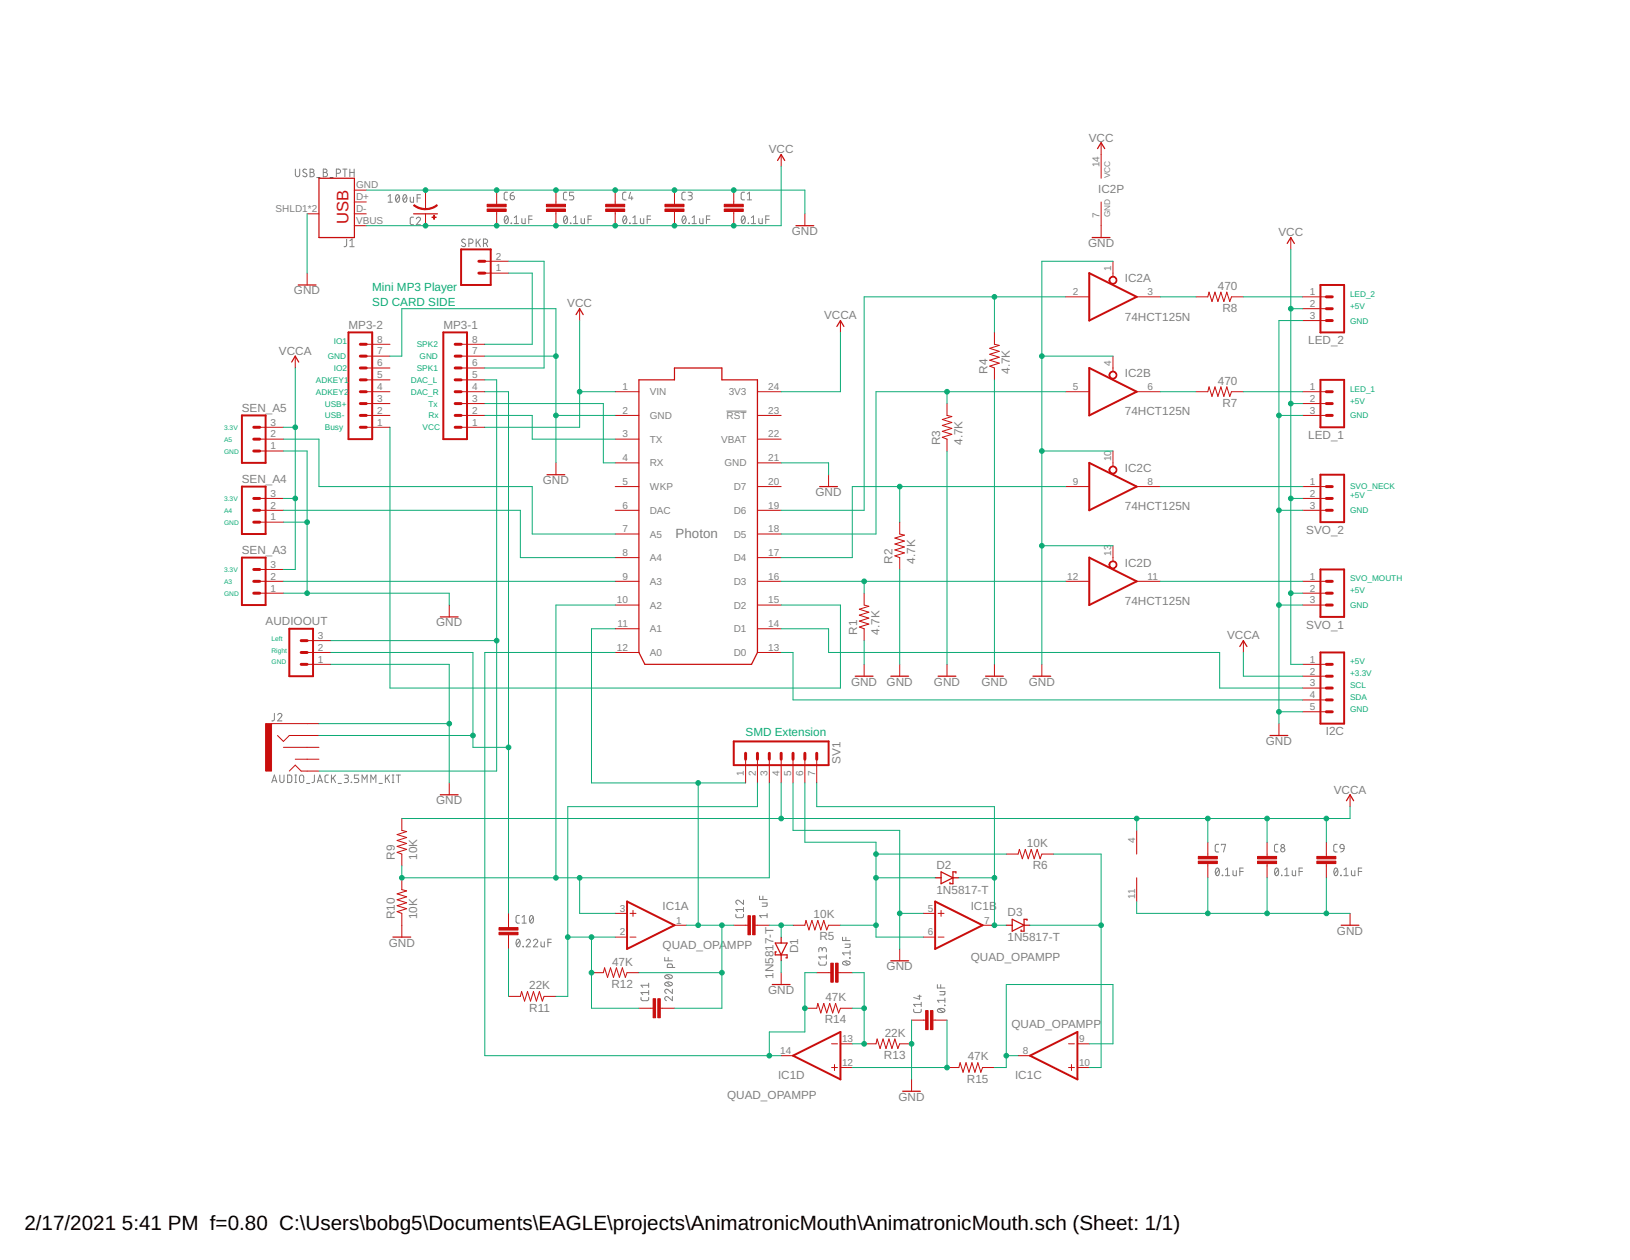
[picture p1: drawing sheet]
<svg xmlns="http://www.w3.org/2000/svg" width="279mm" height="216mm" viewBox="0 0 279 216" stroke-linecap="round" stroke-linejoin="round" font-family="sans-serif">
<g fill="none" stroke="#808080" stroke-width=".17">
<path d="M50.6 29v.9a.37 .37 0 0 0 .4 .4 .37 .37 0 0 0 .4-.4v-.9M52.5 29.1a.33 .33 0 0 0-.5-.1 .33 .33 0 0 0 .1 .5l.4 .2a.33 .33 0 0 1 0 .5 .33 .33 0 0 1-.5 0l-.1-.1M53.1 29l.6 .1 .1 .2-.3 .2a.37 .37 0 0 1 .4 .4 .37 .37 0 0 1-.4 .4h-.4zM53.1 29.5h.4M54.3 30.4h.6M55.4 29l.6 .1v.2l-.2 .2a.37 .37 0 0 1 .3 .4 .37 .37 0 0 1-.3 .4h-.4zM55.4 29.5h.4M56.5 30.4h.6M57.7 29.7h.3a.36 .36 0 0 0 .4-.4 .36 .36 0 0 0-.4-.3h-.3v1.3M58.8 29h.7M59.1 29v1.3M60 29.5h.7"/>
<path d="M60 29v1.3M60.7 29v1.3M66.5 33.6l.4-.2v1.2M66.5 34.6h.7M67.9 33.4h.3a.76 .76 0 0 1 0 1.2 .81 .81 0 0 1-.3-1.2zM68.4 33.6l-.5 .8M69.2 33.4h.2a.76 .76 0 0 1 0 1.2 .81 .81 0 0 1-.2-1.2zM69.7 33.6l-.6 .8M70.3 33.8v.7l.2 .1h.4v-.8M70.9 37.2h-.4l-.2 .3v.8l.2 .2h.4M71.4 37.5a.36 .36 0 0 1 .5-.3 .36 .36 0 0 1 .1 .6l-.6 .7h.7M71.5 33.9h.6"/>
<path d="M72.1 33.4h-.6v1.2M86.6 37.1l.2-.1a.78 .78 0 0 1 0 1.3 .84 .84 0 0 1-.2-1.2zM87 32.9l-.4 .1-.2 .2v.9l.2 .1h.4M87.1 37.3l-.6 .7M87.5 33.5h.4a.36 .36 0 0 1 .3 .4 .36 .36 0 0 1-.4 .3 .36 .36 0 0 1-.3-.3zM87.6 38.2l.1 .1zM88 32.9l-.4 .3-.1 .3M88.2 38.3h.7M88.2 37.3l.3-.3v1.3M89.5 37.4v.8l.2 .1h.3v-.9M90.6 37.6h.6M91.2 37h-.6v1.3"/>
<path d="M96.7 37.1l.2-.1a.78 .78 0 0 1 0 1.3 .84 .84 0 0 1-.2-1.2zM97.2 32.9l-.4 .1-.2 .2v.9l.2 .1h.4M97.2 37.3l-.6 .7M97.8 38.2l.1 .1zM98.3 38.3h.7M98.3 37.3l.4-.3v1.3M98.3 32.9h-.7v.6h.4a.36 .36 0 0 1 .4 .4 .36 .36 0 0 1-.4 .3h-.4M99.6 37.4v.8l.2 .1h.4v-.9M100.8 37.6h.6M101.4 37h-.6v1.3M106.9 37.1l.1-.1a.64 .64 0 0 1 .5 .5 .64 .64 0 0 1-.2 .6l-.1 .2a.64 .64 0 0 1-.5-.4 .64 .64 0 0 1 .1-.7zM107.3 32.9l-.4 .1-.2 .2 .1 1h.5"/>
<path d="M107.4 37.3l-.6 .7M107.9 38.2l.1 .1zM108.1 32.9l-.3 1.1h.7M108.3 33.7v.5M108.5 38.3h.7M108.5 37.3l.3-.3v1.3M109.8 37.4v.8l.2 .1h.3v-.9M110.9 37.6h.6M111.5 37h-.6v1.3M117.1 37.1v-.1a.64 .64 0 0 1 .6 .5 .64 .64 0 0 1-.2 .6l-.1 .2a.64 .64 0 0 1-.6-.4 .64 .64 0 0 1 .2-.7zM117.5 32.9l-.5 .1-.1 .2v.9l.2 .1h.4M117.5 37.3l-.5 .7"/>
<path d="M117.9 32.9h.5l.3 .3-.1 .2-.5 .1M118.1 38.2l.1 .1zM118.3 33.5a.36 .36 0 0 1 .4 .4 .36 .36 0 0 1-.4 .3h-.4M118.6 38.3h.8M118.6 37.3l.4-.3v1.3M119.9 37.4l.1 .8 .1 .1h.4v-.9M121.1 37.6h.6M121.7 37h-.6v1.3M127.2 37.1l.2-.1a.78 .78 0 0 1 0 1.3 .87 .87 0 0 1-.2-1.2zM127.6 32.9l-.4 .1-.2 .2 .1 .9 .1 .1h.4M127.7 37.3l-.6 .7M128.1 34.2h.7"/>
<path d="M128.1 33.2l.4-.3v1.3M128.2 38.2l.1 .1zM128.8 38.3h.7M128.8 37.3l.4-.3v1.3M130.1 37.4v.7l.2 .2h.4v-.9M131.3 37.6h.5M131.8 37h-.5v1.3M59.4 41v1.1l-.4 .2M60 42.3h.7M60 41.3l.3-.3v1.3M79.8 41.1l-.4-.1h-.2l-.1 .3 .2 .2 .4 .2a.35 .35 0 0 1-.1 .6 .35 .35 0 0 1-.5-.2M80.4 41.7h.3a.37 .37 0 0 0 .4-.4 .37 .37 0 0 0-.4-.3h-.3v1.3"/>
<path d="M81.6 41v1.3M81.9 41.5l.4 .8M82.3 41l-.7 .8M82.9 41.7h.3a.37 .37 0 0 0 .4-.4 .37 .37 0 0 0-.4-.3h-.3v1.3M83.3 41.7l.3 .6M124.5 70.4h3.5M46.6 134.1l.4-1.3 .5 1.3M46.7 133.8h.6M47 122.2v1.2l-.4 .1M47.6 122.5a.35 .35 0 0 1 .5-.2 .35 .35 0 0 1 .1 .5l-.6 .7h.7M48 132.8v.9a.36 .36 0 0 0 .3 .4 .36 .36 0 0 0 .4-.4v-.9M49.3 132.8h.5l.2 .2v.9l-.2 .2h-.5z"/>
<path d="M50.5 132.8h.3M50.5 134.1h.3M50.7 132.8v1.3M51.4 132.9l.3-.1 .3 .1 .1 .8a.37 .37 0 0 1-.4 .4 .37 .37 0 0 1-.4-.4zM52.5 134.2h.6M53.9 132.8v1.1l-.4 .2M54.4 134.1l.4-1.3 .5 1.3M54.5 133.8h.7M56.3 132.8h-.4l-.2 .3v.8l.2 .2h.4M56.8 132.8v1.3M57.1 133.3l.4 .8M57.5 132.8l-.7 .8"/>
<path d="M58 134.2h.5M59 132.8h.6l.1 .2-.1 .3-.4 .1M59.4 133.4a.36 .36 0 0 1 .3 .3 .36 .36 0 0 1-.3 .4h-.4M60.2 134l.1 .1zM61.5 132.8h-.8v.6h.5a.37 .37 0 0 1 .3 .3 .37 .37 0 0 1-.3 .4h-.5M62.1 134.1v-1.3l.4 .7 .4-.7v1.3M63.6 134.1v-1.3l.4 .7 .4-.7v1.3M65 134.2h.5M66.1 132.8v1.3M66.4 133.3l.4 .8M66.8 132.8l-.7 .8M67.2 132.8h.3"/>
<path d="M67.2 134.1h.3M67.4 132.8v1.3M67.9 132.8h.7M68.3 132.8v1.3M89 156.9h-.4l-.1 .3v.8l.1 .2h.4M89.5 158.2h.7M89.5 157.2l.4-.3v1.3M90.9 157l.2-.1a.78 .78 0 0 1 0 1.3 .82 .82 0 0 1-.2-1.2zM91.4 157.2l-.6 .7M126.1 156.7l.1 .4 .2 .1h.9l.1-.2v-.3M127.4 154.2v.8l-.7-.7a.36 .36 0 0 0-.6 .2 .36 .36 0 0 0 .3 .5M127.4 155.5v.7"/>
<path d="M127.4 155.9h-1.3l.3 .3M130.2 153.5v.6h1.3M130.6 154.7h.9l-.1 .6h-.8M130.8 153.5v.6M131.5 156.9h-1.3l.3 .3M131.5 156.5v.7M208.5 148.8h.1a.64 .64 0 0 1 .5 .4 .64 .64 0 0 1-.2 .7l-.1 .1a.64 .64 0 0 1-.5-.4 .64 .64 0 0 1 .1-.7zM208.9 144.7h-.5l-.1 .3v.8l.2 .2h.4M209 149l-.6 .8M209.4 144.8v-.1h.7l-.4 1.3M209.5 150l.1 .1zM210.1 150.1h.7"/>
<path d="M210.1 149l.3-.3v1.4M211.3 149.2l.1 .7 .2 .2h.3v-.9M212.5 149.3h.6M213.1 148.7h-.6v1.4M218.6 148.8l.2-.1a.78 .78 0 0 1 0 1.4 .87 .87 0 0 1-.2-1.3zM219.1 144.7h-.5l-.1 .3v.8l.2 .2h.4M219.1 149l-.6 .8M219.7 150v.1zM220.2 150.1h.7M220.2 149l.4-.3v1.4M221.5 149.2v.7l.2 .2h.4v-.9M222.7 149.3h.6"/>
<path d="M223.3 148.7h-.6v1.4M228.8 148.8l.2-.1a.78 .78 0 0 1 0 1.4 .87 .87 0 0 1-.2-1.3zM229.2 144.7h-.4l-.2 .3v.8l.2 .2h.4M229.3 149l-.6 .8M229.8 144.8l.2-.1 .3 .1 .1 .6-.6-.1-.1-.3zM229.8 150l.1 .1zM230.4 150.1h.7M230.4 149l.3-.3v1.4M230.4 145.4l-.3 .5-.3 .1M231.6 149.2v.6l.3 .3h.3v-.9M232.8 149.3h.6M233.4 148.7h-.6v1.4"/>
<path d="M88.6 161l.2-.1a.78 .78 0 0 1 0 1.3 .84 .84 0 0 1-.2-1.2zM89.1 161.2l-.6 .7M89.6 162.2h.1zM90.2 161.2a.36 .36 0 0 1 .5-.3 .36 .36 0 0 1 .1 .6l-.6 .7h.7M91.4 161.2a.36 .36 0 0 1 .5-.3 .36 .36 0 0 1 .2 .6l-.7 .7h.8M92.7 161.4l.1 .7 .1 .1h.4v-.8M93.9 161.5h.6M94.5 160.9h-.6v1.3M109.9 170.9v.4l.3 .2 .8-.1 .2-.1v-.4M111.2 168.5v.7M111.2 169.7v.7M111.2 170.1h-1.3l.3 .3"/>
<path d="M111.2 168.8h-1.3l.3 .4M113.9 164.1v.5h1.4M114 168.4a.82 .82 0 0 1 1.3 .2 .78 .78 0 0 1-1.4 0zM114 167.2a.82 .82 0 0 1 1.3 .2 .78 .78 0 0 1-1.4 0zM114.2 168.3l.8 .6M114.2 167.1l.8 .6M114.5 164.1v.5M115.3 170.8v.7l-.8-.6a.36 .36 0 0 0-.5 .1 .36 .36 0 0 0 .2 .5M115.3 169.5v.7l-.8-.6a.36 .36 0 0 0-.5 .1 .36 .36 0 0 0 .2 .5M115.3 165.8l-.2-.6h-.5l-.2 .1v.5h1.3M140.4 164.8v.4l.3 .2h.8l.1-.2v-.4M140.9 162.7a.36 .36 0 0 1 .4-.3 .36 .36 0 0 1 .3 .3v.4"/>
<path d="M140.9 162.9v-.4l-.3-.1-.2 .1v.6M141.6 163.6v.7M141.6 164h-1.2l.3 .3M144.4 160.6v.6h1.3M144.5 164.8a.83 .83 0 0 1 1.2 .2 .76 .76 0 0 1-1.3 0zM144.7 164.7l.7 .6M144.8 161.8h.9l-.1 .5h-.8M145 160.6v.6M145.6 164.1l.1 .1zM145.7 162.9v.7M145.7 163.3h-1.3l.3 .3M156.6 172.9l.1 .5 .2 .1h.8l.2-.2v-.4"/>
<path d="M157.3 170.7h.6M157.6 170.5v.7l-1-.3M157.9 171.7v.8M157.9 172.1h-1.3l.3 .4M160.7 168.7v.6h1.3M160.8 173a.71 .71 0 0 1 1.1 .2 .7 .7 0 0 1-.6 .3 .7 .7 0 0 1-.6-.5zM161 172.9l.7 .5M161.1 169.9h.9l-.1 .6h-.8M161.2 168.7v.6M161.9 172.2l.1 .1zM162 171v.8M162 171.4h-1.3l.3 .4"/>
<circle cx="219.9" cy="145" r=".29"/>
<circle cx="219.9" cy="145.6" r=".36"/>
</g>
<g fill="none" stroke="#c90d0c" stroke-width=".21">
<path d="M54.7 30.5h6v10.2h-6zM70.9 36.6h4.1M133.3 27.5l.6-1 .6 1M136.4 38.7h3.1M188.1 25.5l.6-1.1 .7 1.1M51.1 48.8h3.1M98.7 53.9l.7-1 .6 1M143.4 55.9l.7-1 .6 1M187.2 40.7h3.1M220.6 41.7l.7-1 .6 1M50 62l.6-1 .6 1M109.5 65.1h6.1v-2h8.1v2h6.1v46.7l-1 2h-18.3l-1-2z"/>
<path d="M93.8 81.3h3M140.5 83.4h3.1M75.5 105.7h3M146.6 115.9h3M152.7 115.9h3M160.8 115.9h3.1M168.9 115.9h3.1M177.1 115.9h3M212.5 110.8l.6-1 .6 1M75.5 136.2h3M217.7 126h3M230.8 137.2l.6-1 .6 1"/>
<path d="M160.3 150.4h1M161.3 149.4l2 1-2 1zM163.3 150.4h1.1M163.9 149.6v-.2h-.6v2h-.5v-.2M172.5 158.5h1M173.5 157.5l2 1-2 1.1zM175.5 158.5h1.1M176 157.7v-.2h-.5v2.1h-.5v-.3M229.9 158.5h3M67.4 160.6h3M132.4 168.7h3M132.9 161.6h2l-1 2z"/>
<path d="M133.1 163.1h-.2v.5h2v.5h-.2M133.9 160.6v1M133.9 163.6v1M152.7 164.6h3M154.7 187h3.1"/>
</g>
<g fill="none" stroke="#c90d0c" stroke-width=".17">
<path d="M52.6 36.6h2.1M60.7 34.6h2.1M60.7 36.6h2.1M60.7 38.7h2.1M60.7 32.6h2.1M72.9 32.6v3.2M72.9 36.6v2.1M85.1 32.6v2.4M85.1 36.2v2.5M95.3 32.6v2.4M95.3 36.2v2.5M105.5 32.6v2.4"/>
<path d="M105.5 36.2v2.5M115.6 32.6v2.4M115.6 36.2v2.5M125.8 32.6v2.4M125.8 36.2v2.5M133.9 26.5v2M138 36.6v2.1M188.7 24.4v6.1M188.7 34.6v6.1M52.6 46.8v2M62.8 59h4M79 59h4.1"/>
<path d="M83.1 46.8h4.1M83.1 44.8h4.1M99.4 52.9v2M144.1 54.9v2.1M170.5 57v2l.8 .2-1.6 .5 1.6 .5-1.6 .5 1.6 .5-1.6 .5 1.6 .5-1.6 .5 .8 .4v2M182.6 50.9h4.1M190.8 44.8v2.6M194.8 50.9h4.1M205 50.9h2l.2-.8 .6 1.6 .5-1.6 .5 1.6 .5-1.6 .5 1.6 .5-1.6 .5 1.6 .3-.8h2M221.3 40.7v2M223.3 50.9h4.1M223.3 52.9h4.1"/>
<path d="M223.3 54.9h4.1M44.5 75.2h4.1M44.5 73.2h4.1M44.5 77.3h4.1M50.6 61v2.1M62.8 67.1h4M62.8 71.2h4M62.8 69.2h4M62.8 73.2h4M62.8 65.1h4M62.8 63.1h4M62.8 61h4"/>
<path d="M79 67.1h4.1M79 71.2h4.1M79 69.2h4.1M79 73.2h4.1M79 65.1h4.1M79 63.1h4.1M79 61h4.1M95.3 79.3v2M105.5 67.1h4M105.5 71.2h4M105.5 75.2h4M105.5 79.3h4"/>
<path d="M129.8 67.1h4.1M129.8 71.2h4.1M129.8 75.2h4.1M129.8 79.3h4.1M162.3 69.2v2l.9 .2-1.7 .5 1.7 .5-1.7 .5 1.7 .5-1.7 .5 1.7 .5-1.7 .5 .8 .3v2.1M182.6 67.1h4.1M190.8 61v2.7M190.8 77.3v2.6M194.8 67.1h4.1M205 67.1h2l.2-.8 .6 1.6 .5-1.6 .5 1.6 .5-1.6 .5 1.6 .5-1.6 .5 1.6 .3-.8h2M223.3 67.1h4.1M223.3 71.2h4.1"/>
<path d="M223.3 69.2h4.1M44.5 87.4h4.1M44.5 99.6h4.1M44.5 85.4h4.1M44.5 97.6h4.1M44.5 89.5h4.1M105.5 83.4h4M105.5 87.4h4M105.5 91.5h4M105.5 95.5h4M105.5 99.6h4M129.8 83.4h4.1"/>
<path d="M129.8 87.4h4.1M129.8 91.5h4.1M129.8 95.5h4.1M129.8 99.6h4.1M142 81.3v2.1M154.2 89.5v2l.8 .2-1.6 .5 1.6 .5-1.6 .5 1.6 .5-1.6 .5 1.6 .5-1.6 .5 .8 .3v2.1M182.6 83.4h4.1M182.6 99.6h4.1M190.8 93.5v2.7M194.8 83.4h4.1M194.8 99.6h4.1M223.3 83.4h4.1"/>
<path d="M223.3 87.4h4.1M223.3 99.6h4.1M223.3 85.4h4.1M44.5 101.6h4.1M52.6 111.8h4.1M52.6 113.8h4.1M52.6 109.8h4.1M77 103.7v2M105.5 103.7h4M105.5 107.7h4M105.5 111.8h4M129.8 103.7h4.1"/>
<path d="M129.8 107.7h4.1M129.8 111.8h4.1M148.1 101.6v2.1l.8 .2-1.6 .5 1.6 .5-1.6 .5 1.6 .5-1.6 .5 1.6 .5-1.6 .5 .8 .3v2.1M148.1 113.8v2.1M154.2 113.8v2.1M162.3 113.8v2.1M170.5 113.8v2.1M178.6 113.8v2.1M213.1 109.8v2M223.3 103.7h4.1M223.3 101.6h4.1M223.3 113.8h4.1"/>
<path d="M223.3 115.9h4.1M223.3 117.9h4.1M223.3 119.9h4.1M46.5 124h8.2M47.6 126l1 1 1-1h5.1M48.6 128.1h6.1M49.6 132.1l1-1 1 1h3.1M50.6 130.1h4.1M77 134.2v2M127.8 130.1v4.1M129.8 130.1v4.1M131.9 130.1v4.1"/>
<path d="M133.9 130.1v4.1M135.9 130.1v4.1M138 130.1v4.1M140 130.1v4.1M219.2 124v2M223.3 122h4.1M231.4 136.2v2M68.9 140.3v2l.8 .2-1.6 .5 1.6 .5-1.6 .5 1.6 .5-1.6 .5 1.6 .5-1.6 .5 .8 .3v2.1M68.9 150.4v2l.8 .3-1.6 .5 1.6 .5-1.6 .5 1.6 .5-1.6 .5 1.6 .5-1.6 .5 .8 .3v4.1M87.2 156.5v2.4M105.5 156.5h2M108 156.5h1"/>
<path d="M108.5 156v1M115.6 158.5h2M125.8 158.5h2.4M129.4 158.5h2.5M135.9 158.5h2.1l.2-.8 .5 1.6 .5-1.6 .5 1.6 .5-1.6 .5 1.6 .5-1.6 .5 1.6 .3-.8h2.1M158.3 156.5h2M160.8 156.5h1M161.3 156v1M168.4 158.5h2.1M172.5 146.3h2l.2-.8 .5 1.7 .5-1.7 .6 1.7 .5-1.7 .5 1.7 .5-1.7 .5 1.7 .3-.9h2M194.8 142.3v4M194.8 150.4v4.1"/>
<path d="M207 144.3v2.4M207 148v2.4M217.2 144.3v2.4M217.2 148v2.4M227.4 144.3v2.4M227.4 148v2.4M231.4 156.5v2M87.2 170.7h2l.2-.8 .5 1.6 .5-1.6 .5 1.6 .5-1.6 .5 1.6 .6-1.6 .5 1.6 .3-.8h2M87.2 160.2v2.4M101.4 166.7h2l.2-.9 .5 1.7 .5-1.7 .6 1.7 .5-1.7 .5 1.7 .5-1.7 .5 1.7 .3-.8h2M105.5 160.6h2M108 160.6h1"/>
<path d="M109.5 172.8h2.5M113.2 172.8h2.4M133.9 166.7v2M138 172.8h2l.2-.9 .5 1.7 .5-1.7 .5 1.7 .5-1.7 .5 1.7 .5-1.7 .5 1.7 .4-.8h2M140 166.7h2.4M142.5 178.9h1.1M143.6 166.7h2.5M144.1 178.9h2M148.1 178.9h2.1l.1-.9 .6 1.7 .5-1.7 .5 1.7 .5-1.7 .5 1.7 .5-1.7 .5 1.7 .3-.8h2.1M154.2 162.6v2M156.3 174.8h2.4M158.3 160.6h2"/>
<path d="M159.9 174.8h2.4M160.8 160.6h1M183.2 178.9h1M184.7 178.9h2M133.9 180.9h2M142.5 182.9h1.1M143 182.4v1M144.1 182.9h2M156.3 185v2M162.3 182.9h2.1l.2-.8 .5 1.6 .5-1.6 .5 1.6 .5-1.6 .5 1.6 .5-1.6 .5 1.6 .3-.8h2.1M174.5 180.9h2.1M183.2 182.9h1"/>
<path d="M183.7 182.4v1M184.7 182.9h2"/>
</g>
<g fill="none" stroke="#c90d0c" stroke-width=".34">
<path d="M59.7 57h4.1v18.2h-4.1zM76 57h4.1v18.2h-4.1zM79 42.7h5.1v6.1h-5.1zM186.7 46.8l8.1 4.1-8.1 4zM226.3 48.8h4.1v8.2h-4.1zM41.5 71.2h4v8.1h-4zM186.7 63.1l8.1 4-8.1 4.1zM186.7 79.3l8.1 4.1-8.1 4zM226.3 65.1h4.1v8.1h-4.1zM41.5 83.4h4v8.1h-4zM41.5 95.5h4v8.2h-4zM186.7 95.5l8.1 4.1-8.1 4.1z"/>
<path d="M226.3 97.6h4.1v8.1h-4.1zM226.3 81.3h4.1v8.2h-4.1zM49.6 107.7h4.1v8.2h-4.1zM226.3 111.8h4.1v12.2h-4.1zM125.8 127h16.2v4.1h-16.2zM107.5 154.5l8.1 4-8.1 4.1zM160.3 154.5l8.1 4-8.1 4.1zM135.9 180.9l8.2-4.1v8.2zM176.6 180.9l8.1-4.1v8.2z"/>
</g>
<g fill="none" stroke="#c90d0c" stroke-width=".51">
<path d="M61.8 59h1M78 59h1M82.1 44.8h1M82.1 46.8h1M227.4 54.9h1M227.4 52.9h1M227.4 50.9h1M43.5 73.2h1M43.5 75.2h1M43.5 77.3h1M61.8 71.2h1M61.8 69.2h1"/>
<path d="M61.8 67.1h1M61.8 73.2h1M61.8 65.1h1M61.8 61h1M61.8 63.1h1M78 71.2h1M78 69.2h1M78 67.1h1M78 73.2h1M78 65.1h1M78 61h1M78 63.1h1"/>
<path d="M227.4 71.2h1M227.4 69.2h1M227.4 67.1h1M43.5 99.6h1M43.5 87.4h1M43.5 85.4h1M43.5 97.6h1M43.5 89.5h1M227.4 99.6h1M227.4 87.4h1M227.4 85.4h1M227.4 83.4h1"/>
<path d="M43.5 101.6h1M51.6 109.8h1M51.6 111.8h1M51.6 113.8h1M227.4 103.7h1M227.4 101.6h1M227.4 113.8h1M227.4 117.9h1M227.4 115.9h1M227.4 119.9h1M127.8 129.1v1M129.8 129.1v1"/>
<path d="M131.9 129.1v1M133.9 129.1v1M135.9 129.1v1M138 129.1v1M140 129.1v1M227.4 122h1"/>
</g>
<g fill="#c90d0c" stroke="#c90d0c" stroke-width=".17">
<path d="M45.5 124h1v8.1h-1z"/>
<path d="M124.1 35.8h3.3v.4h-3.3z"/>
<path d="M124.1 35h3.3v.4h-3.3z"/>
<path d="M74 37.2l.8 .1z"/>
<path d="M74.4 36.9v.7z"/>
<path d="M114 35.8h3.2v.4h-3.2z"/>
<path d="M114 35h3.2v.4h-3.2z"/>
<path d="M103.8 35.8h3.3v.4h-3.3z"/>
<path d="M103.8 35h3.3v.4h-3.3z"/>
<path d="M93.7 35.8h3.2v.4h-3.2z"/>
<path d="M93.7 35h3.2v.4h-3.2z"/>
<path d="M83.5 35.8h3.3v.4h-3.3z"/>
<path d="M83.5 35h3.3v.4h-3.3z"/>
<path d="M205.4 147.6h3.3v.4h-3.3z"/>
<path d="M205.4 146.7h3.3v.5h-3.3z"/>
<path d="M215.6 147.6h3.2v.4h-3.2z"/>
<path d="M215.6 146.7h3.2v.5h-3.2z"/>
<path d="M225.7 147.6h3.3v.4h-3.3z"/>
<path d="M225.7 146.7h3.3v.5h-3.3z"/>
<path d="M85.5 159.7h3.3v.5h-3.3z"/>
<path d="M85.5 158.9h3.3v.5h-3.3z"/>
<path d="M112.8 171.1h.4v3.3h-.4z"/>
<path d="M112 171.1h.4v3.3h-.4z"/>
<path d="M129 156.9h.4v3.3h-.4z"/>
<path d="M128.2 156.9h.4v3.3h-.4z"/>
<path d="M143.2 165h.5v3.3h-.5z"/>
<path d="M142.4 165h.4v3.3h-.4z"/>
<path d="M159.5 173.2h.4v3.2h-.4z"/>
<path d="M158.7 173.2h.4v3.2h-.4z"/>
</g>
<g fill="#c90d0c" stroke="#c90d0c" stroke-width=".17">
<path d="M190.3 47.6a.67 .67 0 0 1 1 .1 .67 .67 0 0 1-.3 1 .67 .67 0 0 1-.9-.7h.1a.55 .55 0 0 1 .8-.5 .55 .55 0 0 1 .2 .9 .55 .55 0 0 1-.9-.2l-.1-.2h-.1z" fill-rule="evenodd"/>
<path d="M190.3 63.8a.67 .67 0 0 1 1 .1 .67 .67 0 0 1-.4 1 .67 .67 0 0 1-.8-.6h.1a.55 .55 0 0 1 .8-.6 .55 .55 0 0 1 .2 .9 .55 .55 0 0 1-.9-.1l-.1-.2h-.1z" fill-rule="evenodd"/>
<path d="M190.3 80.1a.67 .67 0 0 1 1 .1 .67 .67 0 0 1-.4 1 .67 .67 0 0 1-.8-.7h.1a.55 .55 0 0 1 .8-.5 .55 .55 0 0 1 .2 .9 .55 .55 0 0 1-.9-.2l-.1-.2h-.1z" fill-rule="evenodd"/>
<path d="M190.3 96.4a.67 .67 0 0 1 1 0 .67 .67 0 0 1-.4 1 .67 .67 0 0 1-.8-.6h.1a.55 .55 0 0 1 .8-.6 .55 .55 0 0 1 .2 .9 .55 .55 0 0 1-.9-.1l-.1-.2h-.1z" fill-rule="evenodd"/>
<path d="M71 35.1l.7 .4 1.2 .2v.2l-1.4-.3-.6-.4z" fill-rule="evenodd"/>
<path d="M72.9 35.7l1.2-.2 .8-.4 .1 .1-.6 .4-.8 .3h-.7z" fill-rule="evenodd"/>
</g>
<g fill="none" stroke="#0dab76" stroke-width=".17">
<path d="M52.6 36.6v10.2M62.8 32.6h75.2v4M133.9 28.5v10.2h-71.1M87.2 44.8h6.1v18.3h-10.2M87.2 46.8h4v12.2h-8.1M99.4 54.9v18.3h-16.3M144.1 57v10.1h-10.2M170.5 50.9v6.1M182.6 50.9h-34.5v36.5h-14.2M190.8 44.8h-12.2v69M198.9 50.9h6.1M213.1 50.9h10.2"/>
<path d="M221.3 52.9h2M221.3 42.7v71.1h2M223.3 54.9h-4.1v69.1M48.6 77.3h4v24.3M48.6 73.2h2M48.6 75.2h6.1v8.2h36.5v8.1h14.3M50.6 63.1v34.5h-2M66.8 61h2.1v-8.1h26.4v26.4M66.8 73.2v44.7h77.3v-14.2h-10.2M83.1 71.2h8.1v4h14.3M83.1 61h12.2M83.1 69.2h20.3v10.1h2.1"/>
<path d="M83.1 67.1h4.1v89.4M83.1 65.1h2v67h-30.4M95.3 71.2h10.2M99.4 67.1h6.1M133.9 79.3h8.1v2M162.3 67.1v2.1M162.3 77.3v36.5M170.5 65.1v48.7M178.6 61h12.2M178.6 77.3h12.2M182.6 67.1h-32.4v24.4h-16.3M198.9 67.1h6.1"/>
<path d="M213.1 67.1h10.2M219.2 71.2h4.1M221.3 69.2h2M48.6 87.4h40.6v8.1h16.3M48.6 89.5h4M48.6 85.4h2M48.6 99.6h56.9M133.9 99.6h48.7M148.1 99.6v2M154.2 83.4v6.1M154.2 97.6v16.2M178.6 93.5h12.2"/>
<path d="M182.6 83.4h-36.5v12.1h-12.2M198.9 99.6h24.4M198.9 83.4h24.4M219.2 87.4h4.1M221.3 85.4h2M48.6 101.6h28.4v2.1M56.7 113.8h20.3v20.4M56.7 111.8h24.4v16.3h6.1M56.7 109.8h28.4M105.5 103.7h-10.2v46.7M105.5 107.7h-4.1v26.5h26.4M105.5 111.8h-22.4v69.1h50.8"/>
<path d="M133.9 107.7h8.1v4.1h67.1v6.1h14.2M133.9 111.8h2v8.1h87.4M148.1 109.8v4M213.1 111.8v4.1h10.2M219.2 103.7h4.1M221.3 101.6h2M54.7 124h22.3M54.7 126h26.4M119.7 134.2v24.3M129.8 134.2v4h-32.5v32.5h-2M131.9 134.2v16.2h-63v-2M133.9 134.2v6.1"/>
<path d="M135.9 134.2v8.1h18.3v20.3M138 134.2v10.1h12.2v16.3h8.1M140 134.2v4h30.5v20.3h2M219.2 122h4.1M231.4 138.2v2.1h-162.5M99.4 150.4v6.1h6.1M117.6 158.5h8.2M123.7 158.5v14.3h-8.1M131.9 158.5h4M133.9 158.5v2.1M144.1 158.5h6.1M150.2 150.4h10.1"/>
<path d="M150.2 146.3h22.3M154.2 156.5h4.1M164.4 150.4h6.1M176.6 158.5h12.1M180.6 146.3h8.1v36.6h-2M194.8 154.5v2h36.6M194.8 140.3v2M207 140.3v4M207 150.4v6.1M217.2 140.3v4M217.2 150.4v6.1M227.4 140.3v4"/>
<path d="M227.4 150.4v6.1M87.2 162.6v8.1M97.3 160.6h8.2M101.4 160.6v12.2h8.1M109.5 166.7h14.2M133.9 164.6v2.1M140 166.7h-2v10.1h-6.1v4.1M146.1 166.7h2v12.2h-2M146.1 172.8h2M156.3 174.8v10.2M162.3 174.8v8.1h-16.2M186.7 178.9h4.1v-10.2h-18.3v14.2h-2"/>
<path d="M172.5 180.9h2"/>
</g>
<g fill="#0dab76" stroke="#0dab76" stroke-width=".17">
<circle cx="95.3" cy="71.2" r=".4"/>
<circle cx="95.3" cy="61" r=".4"/>
<circle cx="125.8" cy="32.6" r=".4"/>
<circle cx="115.6" cy="32.6" r=".4"/>
<circle cx="105.5" cy="32.6" r=".4"/>
<circle cx="95.3" cy="32.6" r=".4"/>
<circle cx="72.9" cy="32.6" r=".4"/>
<circle cx="85.1" cy="32.6" r=".4"/>
<circle cx="227.4" cy="156.5" r=".4"/>
<circle cx="217.2" cy="156.5" r=".4"/>
<circle cx="207" cy="156.5" r=".4"/>
<circle cx="178.6" cy="93.5" r=".4"/>
<circle cx="178.6" cy="77.3" r=".4"/>
<circle cx="178.6" cy="61" r=".4"/>
<circle cx="219.2" cy="103.7" r=".4"/>
<circle cx="219.2" cy="87.4" r=".4"/>
<circle cx="219.2" cy="71.2" r=".4"/>
<circle cx="219.2" cy="122" r=".4"/>
<circle cx="77" cy="124" r=".4"/>
<circle cx="52.6" cy="101.6" r=".4"/>
<circle cx="52.6" cy="89.5" r=".4"/>
<circle cx="154.2" cy="156.5" r=".4"/>
<circle cx="156.3" cy="178.9" r=".4"/>
<circle cx="99.4" cy="67.1" r=".4"/>
<circle cx="125.8" cy="38.7" r=".4"/>
<circle cx="115.6" cy="38.7" r=".4"/>
<circle cx="105.5" cy="38.7" r=".4"/>
<circle cx="95.3" cy="38.7" r=".4"/>
<circle cx="72.9" cy="38.7" r=".4"/>
<circle cx="85.1" cy="38.7" r=".4"/>
<circle cx="221.3" cy="52.9" r=".4"/>
<circle cx="221.3" cy="69.2" r=".4"/>
<circle cx="221.3" cy="85.4" r=".4"/>
<circle cx="221.3" cy="101.6" r=".4"/>
<circle cx="207" cy="140.3" r=".4"/>
<circle cx="217.2" cy="140.3" r=".4"/>
<circle cx="227.4" cy="140.3" r=".4"/>
<circle cx="133.9" cy="140.3" r=".4"/>
<circle cx="194.8" cy="140.3" r=".4"/>
<circle cx="50.6" cy="85.4" r=".4"/>
<circle cx="50.6" cy="73.2" r=".4"/>
<circle cx="148.1" cy="99.6" r=".4"/>
<circle cx="154.2" cy="83.4" r=".4"/>
<circle cx="162.3" cy="67.1" r=".4"/>
<circle cx="170.5" cy="50.9" r=".4"/>
<circle cx="99.4" cy="150.4" r=".4"/>
<circle cx="68.9" cy="150.4" r=".4"/>
<circle cx="95.3" cy="150.4" r=".4"/>
<circle cx="170.5" cy="150.4" r=".4"/>
<circle cx="170.5" cy="158.5" r=".4"/>
<circle cx="119.7" cy="134.2" r=".4"/>
<circle cx="119.7" cy="158.5" r=".4"/>
<circle cx="123.7" cy="166.7" r=".4"/>
<circle cx="123.7" cy="158.5" r=".4"/>
<circle cx="131.9" cy="180.9" r=".4"/>
<circle cx="138" cy="172.8" r=".4"/>
<circle cx="97.3" cy="160.6" r=".4"/>
<circle cx="101.4" cy="166.7" r=".4"/>
<circle cx="101.4" cy="160.6" r=".4"/>
<circle cx="87.2" cy="128.1" r=".4"/>
<circle cx="81.1" cy="126" r=".4"/>
<circle cx="85.1" cy="109.8" r=".4"/>
<circle cx="133.9" cy="158.5" r=".4"/>
<circle cx="150.2" cy="150.4" r=".4"/>
<circle cx="150.2" cy="158.5" r=".4"/>
<circle cx="150.2" cy="146.3" r=".4"/>
<circle cx="188.7" cy="158.5" r=".4"/>
<circle cx="148.1" cy="178.9" r=".4"/>
<circle cx="148.1" cy="172.8" r=".4"/>
<circle cx="162.3" cy="182.9" r=".4"/>
<circle cx="172.5" cy="180.9" r=".4"/>
</g>
<g font-size="3.5">
<text x="4.2" y="210.7">2/17/2021</text>
<text x="20.9" y="210.7">5:41 PM f=0.80 C:\Users\bobg5\Documents\EAGLE\projects\AnimatronicMouth\AnimatronicMouth.sch (Sheet: 1/1)</text>
</g>
<text font-size="2.9" fill="#c90d0c" x="59.7" y="38.4" transform="rotate(-90 59.7 38.4)">USB</text>
<text font-size="2.3" fill="#808080" x="115.8" y="92.1">Photon</text>
<g font-size="2" fill="#808080">
<text x="131.8" y="26.3">VCC</text>
<text x="186.6" y="24.2">VCC</text>
<text x="188.2" y="33.1">IC2P</text>
<text x="135.7" y="40.3">GND</text>
<text x="219.1" y="40.5">VCC</text>
<text x="186.5" y="42.3">GND</text>
<text x="50.4" y="50.5">GND</text>
<text x="97.2" y="52.7">VCC</text>
<text x="192.8" y="48.3">IC2A</text>
<text x="208.7" y="49.6">470</text>
<text x="209.5" y="53.5">R8</text>
<text x="59.7" y="56.3">MP3-2</text>
<text x="76" y="56.3">MP3-1</text>
<text x="141.3" y="54.7">VCCA</text>
<text x="192.8" y="54.9">74HCT125N</text>
<text x="224.2" y="59">LED_2</text>
<text x="47.8" y="60.8">VCCA</text>
<text x="169.3" y="64.1" transform="rotate(-90 169.3 64.1)">R4</text>
<text x="173.1" y="64.1" transform="rotate(-90 173.1 64.1)">4.7K</text>
<text x="192.8" y="64.6">IC2B</text>
<text x="208.7" y="65.9">470</text>
<text x="41.5" y="70.6">SEN_A5</text>
<text x="192.8" y="71.2">74HCT125N</text>
<text x="209.5" y="69.7">R7</text>
<text x="161.1" y="76.3" transform="rotate(-90 161.1 76.3)">R3</text>
<text x="165" y="76.3" transform="rotate(-90 165 76.3)">4.7K</text>
<text x="224.2" y="75.2">LED_1</text>
<text x="41.5" y="82.8">SEN_A4</text>
<text x="93.1" y="83">GND</text>
<text x="192.8" y="80.8">IC2C</text>
<text x="139.8" y="85">GND</text>
<text x="192.8" y="87.4">74HCT125N</text>
<text x="41.5" y="94.9">SEN_A3</text>
<text x="223.9" y="91.5">SVO_2</text>
<text x="153" y="96.6" transform="rotate(-90 153 96.6)">R2</text>
<text x="156.9" y="96.6" transform="rotate(-90 156.9 96.6)">4.7K</text>
<text x="192.8" y="97.1">IC2D</text>
<text x="45.5" y="107.1">AUDIOOUT</text>
<text x="74.8" y="107.3">GND</text>
<text x="192.8" y="103.7">74HCT125N</text>
<text x="223.9" y="107.7">SVO_1</text>
<text x="146.9" y="108.8" transform="rotate(-90 146.9 108.8)">R1</text>
<text x="150.8" y="108.8" transform="rotate(-90 150.8 108.8)">4.7K</text>
<text x="210.3" y="109.6">VCCA</text>
<text x="145.9" y="117.5">GND</text>
<text x="152" y="117.5">GND</text>
<text x="160.1" y="117.5">GND</text>
<text x="168.2" y="117.5">GND</text>
<text x="176.3" y="117.5">GND</text>
<text x="144" y="130.8" transform="rotate(-90 144 130.8)">SV1</text>
<text x="217" y="127.7">GND</text>
<text x="227.3" y="126">I2C</text>
<text x="74.8" y="137.8">GND</text>
<text x="228.6" y="136">VCCA</text>
<text x="67.7" y="147.4" transform="rotate(-90 67.7 147.4)">R9</text>
<text x="71.5" y="147.4" transform="rotate(-90 71.5 147.4)">10K</text>
<text x="160.5" y="148.9">D2</text>
<text x="176" y="145.1">10K</text>
<text x="177" y="149">R6</text>
<text x="113.6" y="156">IC1A</text>
<text x="160.5" y="153.2">1N5817-T</text>
<text x="166.4" y="156">IC1B</text>
<text x="67.7" y="157.5" transform="rotate(-90 67.7 157.5)">R10</text>
<text x="71.5" y="157.5" transform="rotate(-90 71.5 157.5)">10K</text>
<text x="139.5" y="157.3">10K</text>
<text x="140.5" y="161.2">R5</text>
<text x="172.7" y="161.3">1N5817-T</text>
<text x="172.7" y="157">D3</text>
<text x="229.2" y="160.2">GND</text>
<text x="66.6" y="162.2">GND</text>
<text x="104.9" y="165.4">47K</text>
<text x="113.6" y="162.6">QUAD_OPAMPP</text>
<text x="132.6" y="167.7" transform="rotate(-90 132.6 167.7)">1N5817-T</text>
<text x="136.8" y="163.4" transform="rotate(-90 136.8 163.4)">D1</text>
<text x="152" y="166.3">GND</text>
<text x="166.4" y="164.6">QUAD_OPAMPP</text>
<text x="90.7" y="169.5">22K</text>
<text x="90.7" y="173.3">R11</text>
<text x="104.8" y="169.3">R12</text>
<text x="131.7" y="170.3">GND</text>
<text x="141.5" y="171.5">47K</text>
<text x="141.4" y="175.4">R14</text>
<text x="151.6" y="177.6">22K</text>
<text x="173.4" y="176.2">QUAD_OPAMPP</text>
<text x="133.4" y="184.8">IC1D</text>
<text x="151.5" y="181.5">R13</text>
<text x="165.7" y="185.5">R15</text>
<text x="165.9" y="181.7">47K</text>
<text x="174" y="184.8">IC1C</text>
<text x="124.6" y="188.4">QUAD_OPAMPP</text>
<text x="154" y="188.6">GND</text>
</g>
<g font-size="2" fill="#0dab76">
<text x="63.8" y="52.4">SD CARD SIDE</text>
<text x="63.8" y="49.8">Mini MP3 Player</text>
<text x="127.8" y="126">SMD Extension</text>
</g>
<g font-size="1.7" fill="#808080">
<text x="188.5" y="28.7" transform="rotate(-90 188.5 28.7)">14</text>
<text x="61" y="34.3">D+</text>
<text x="61" y="32.3">GND</text>
<text x="47.2" y="36.4">SHLD1*2</text>
<text x="61" y="36.4">D-</text>
<text x="61" y="38.4">VBUS</text>
<text x="188.5" y="37.4" transform="rotate(-90 188.5 37.4)">7</text>
<text x="85" y="46.5">1</text>
<text x="85" y="44.5">2</text>
<text x="190.5" y="46.5" transform="rotate(-90 190.5 46.5)">1</text>
<text x="183.9" y="50.6">2</text>
<text x="196.7" y="50.6">3</text>
<text x="224.5" y="50.6">1</text>
<text x="224.5" y="52.6">2</text>
<text x="64.7" y="58.7">8</text>
<text x="80.9" y="58.7">8</text>
<text x="224.5" y="54.6">3</text>
<text x="64.7" y="64.8">5</text>
<text x="64.7" y="62.8">6</text>
<text x="64.7" y="60.7">7</text>
<text x="80.9" y="64.8">5</text>
<text x="80.9" y="62.8">6</text>
<text x="80.9" y="60.7">7</text>
<text x="190.5" y="62.8" transform="rotate(-90 190.5 62.8)">4</text>
<text x="64.7" y="70.9">2</text>
<text x="64.7" y="68.9">3</text>
<text x="64.7" y="66.8">4</text>
<text x="80.9" y="70.9">2</text>
<text x="80.9" y="68.9">3</text>
<text x="80.9" y="66.8">4</text>
<text x="106.7" y="66.8">1</text>
<text x="106.7" y="70.9">2</text>
<text x="111.4" y="67.7">VIN</text>
<text x="111.4" y="71.8">GND</text>
<text x="124.5" y="71.8">RST</text>
<text x="124.9" y="67.7">3V3</text>
<text x="131.7" y="66.8">24</text>
<text x="131.7" y="70.9">23</text>
<text x="183.9" y="66.8">5</text>
<text x="196.7" y="66.8">6</text>
<text x="224.5" y="66.8">1</text>
<text x="224.5" y="68.9">2</text>
<text x="224.5" y="70.9">3</text>
<text x="46.4" y="77">1</text>
<text x="46.4" y="75">2</text>
<text x="46.4" y="72.9">3</text>
<text x="64.7" y="72.9">1</text>
<text x="80.9" y="72.9">1</text>
<text x="106.7" y="75">3</text>
<text x="111.4" y="75.8">TX</text>
<text x="123.6" y="75.9">VBAT</text>
<text x="131.7" y="75">22</text>
<text x="106.7" y="79">4</text>
<text x="106.7" y="83.1">5</text>
<text x="111.4" y="79.9">RX</text>
<text x="111.4" y="84">WKP</text>
<text x="124.2" y="79.9">GND</text>
<text x="125.8" y="84">D7</text>
<text x="131.7" y="79">21</text>
<text x="131.7" y="83.1">20</text>
<text x="183.9" y="83.1">9</text>
<text x="190.5" y="79" transform="rotate(-90 190.5 79)">10</text>
<text x="196.7" y="83.1">8</text>
<text x="224.5" y="83.1">1</text>
<text x="46.4" y="89.2">1</text>
<text x="46.4" y="87.1">2</text>
<text x="46.4" y="85.1">3</text>
<text x="106.7" y="87.1">6</text>
<text x="111.4" y="88">DAC</text>
<text x="125.8" y="88">D6</text>
<text x="131.7" y="87.1">19</text>
<text x="224.5" y="85.1">2</text>
<text x="224.5" y="87.1">3</text>
<text x="106.7" y="91.2">7</text>
<text x="106.7" y="95.3">8</text>
<text x="111.4" y="92.1">A5</text>
<text x="125.8" y="92.1">D5</text>
<text x="131.7" y="91.2">18</text>
<text x="131.7" y="95.3">17</text>
<text x="190.5" y="95.3" transform="rotate(-90 190.5 95.3)">13</text>
<text x="46.4" y="101.4">1</text>
<text x="46.4" y="99.3">2</text>
<text x="46.4" y="97.3">3</text>
<text x="106.7" y="99.3">9</text>
<text x="111.4" y="96.2">A4</text>
<text x="111.4" y="100.2">A3</text>
<text x="125.8" y="96.2">D4</text>
<text x="125.8" y="100.2">D3</text>
<text x="131.7" y="99.3">16</text>
<text x="182.9" y="99.3">12</text>
<text x="196.7" y="99.3">11</text>
<text x="224.5" y="99.3">1</text>
<text x="224.5" y="101.4">2</text>
<text x="105.7" y="103.4">10</text>
<text x="105.9" y="107.5">11</text>
<text x="111.4" y="104.3">A2</text>
<text x="125.8" y="104.3">D2</text>
<text x="131.7" y="103.4">15</text>
<text x="131.7" y="107.5">14</text>
<text x="224.5" y="103.4">3</text>
<text x="54.5" y="113.6">1</text>
<text x="54.5" y="111.5">2</text>
<text x="54.5" y="109.5">3</text>
<text x="105.7" y="111.5">12</text>
<text x="111.4" y="108.4">A1</text>
<text x="111.4" y="112.4">A0</text>
<text x="125.8" y="108.4">D1</text>
<text x="125.8" y="112.4">D0</text>
<text x="131.7" y="111.5">13</text>
<text x="224.5" y="113.6">1</text>
<text x="224.5" y="115.6">2</text>
<text x="224.5" y="117.6">3</text>
<text x="224.5" y="119.7">4</text>
<text x="224.5" y="121.7">5</text>
<text x="127.5" y="132.9" transform="rotate(-90 127.5 132.9)">1</text>
<text x="129.5" y="132.9" transform="rotate(-90 129.5 132.9)">2</text>
<text x="131.6" y="132.9" transform="rotate(-90 131.6 132.9)">3</text>
<text x="133.6" y="132.9" transform="rotate(-90 133.6 132.9)">4</text>
<text x="135.6" y="132.9" transform="rotate(-90 135.6 132.9)">5</text>
<text x="137.7" y="132.9" transform="rotate(-90 137.7 132.9)">6</text>
<text x="139.7" y="132.9" transform="rotate(-90 139.7 132.9)">7</text>
<text x="194.6" y="144.5" transform="rotate(-90 194.6 144.5)">4</text>
<text x="194.6" y="154.1" transform="rotate(-90 194.6 154.1)">11</text>
<text x="106.2" y="160.3">2</text>
<text x="106.2" y="156.2">3</text>
<text x="115.9" y="158.3">1</text>
<text x="159.1" y="160.3">6</text>
<text x="159.1" y="156.2">5</text>
<text x="168.7" y="158.3">7</text>
<text x="144.3" y="178.6">13</text>
<text x="185" y="178.6">9</text>
<text x="133.7" y="180.6">14</text>
<text x="144.3" y="182.6">12</text>
<text x="175.3" y="180.6">8</text>
<text x="185" y="182.6">10</text>
</g>
<g font-size="1.4" fill="#808080">
<text x="190.3" y="30.5" transform="rotate(-90 190.3 30.5)">VCC</text>
<text x="190.3" y="37.2" transform="rotate(-90 190.3 37.2)">GND</text>
</g>
<g font-size="1.4" fill="#0dab76">
<text x="231.4" y="52.9">+5V</text>
<text x="231.4" y="50.9">LED_2</text>
<text x="57.2" y="59">IO1</text>
<text x="71.4" y="59.5">SPK2</text>
<text x="231.4" y="55.4">GND</text>
<text x="54.2" y="65.6">ADKEY1</text>
<text x="56.2" y="61.5">GND</text>
<text x="57.2" y="63.6">IO2</text>
<text x="70.4" y="65.6">DAC_L</text>
<text x="71.4" y="63.6">SPK1</text>
<text x="71.9" y="61.5">GND</text>
<text x="54.2" y="67.6">ADKEY2</text>
<text x="55.7" y="71.7">USB-</text>
<text x="55.7" y="69.7">USB+</text>
<text x="70.4" y="67.6">DAC_R</text>
<text x="73.5" y="71.7">Rx</text>
<text x="73.5" y="69.7">Tx</text>
<text x="231.4" y="71.7">GND</text>
<text x="231.4" y="69.1">+5V</text>
<text x="231.4" y="67.1">LED_1</text>
<text x="55.7" y="73.7">Busy</text>
<text x="72.4" y="73.7">VCC</text>
<text x="231.4" y="83.9">SVO_NECK</text>
<text x="231.4" y="87.9">GND</text>
<text x="231.4" y="85.4">+5V</text>
<text x="231.4" y="101.7">+5V</text>
<text x="231.4" y="99.6">SVO_MOUTH</text>
<text x="231.4" y="104.2">GND</text>
<text x="231.4" y="113.8">+5V</text>
<text x="231.4" y="119.9">SDA</text>
<text x="231.4" y="117.9">SCL</text>
<text x="231.4" y="115.9">+3.3V</text>
<text x="231.4" y="122">GND</text>
</g>
<g font-size="1.1" fill="#0dab76">
<text x="38.4" y="77.8">GND</text>
<text x="38.4" y="75.7">A5</text>
<text x="38.4" y="73.7">3.3V</text>
<text x="38.4" y="90">GND</text>
<text x="38.4" y="87.9">A4</text>
<text x="38.4" y="85.9">3.3V</text>
<text x="38.4" y="100.1">A3</text>
<text x="38.4" y="98.1">3.3V</text>
<text x="38.4" y="102.2">GND</text>
<text x="46.5" y="113.8">GND</text>
<text x="46.5" y="111.8">Right</text>
<text x="46.5" y="109.8">Left</text>
</g>
</svg>
